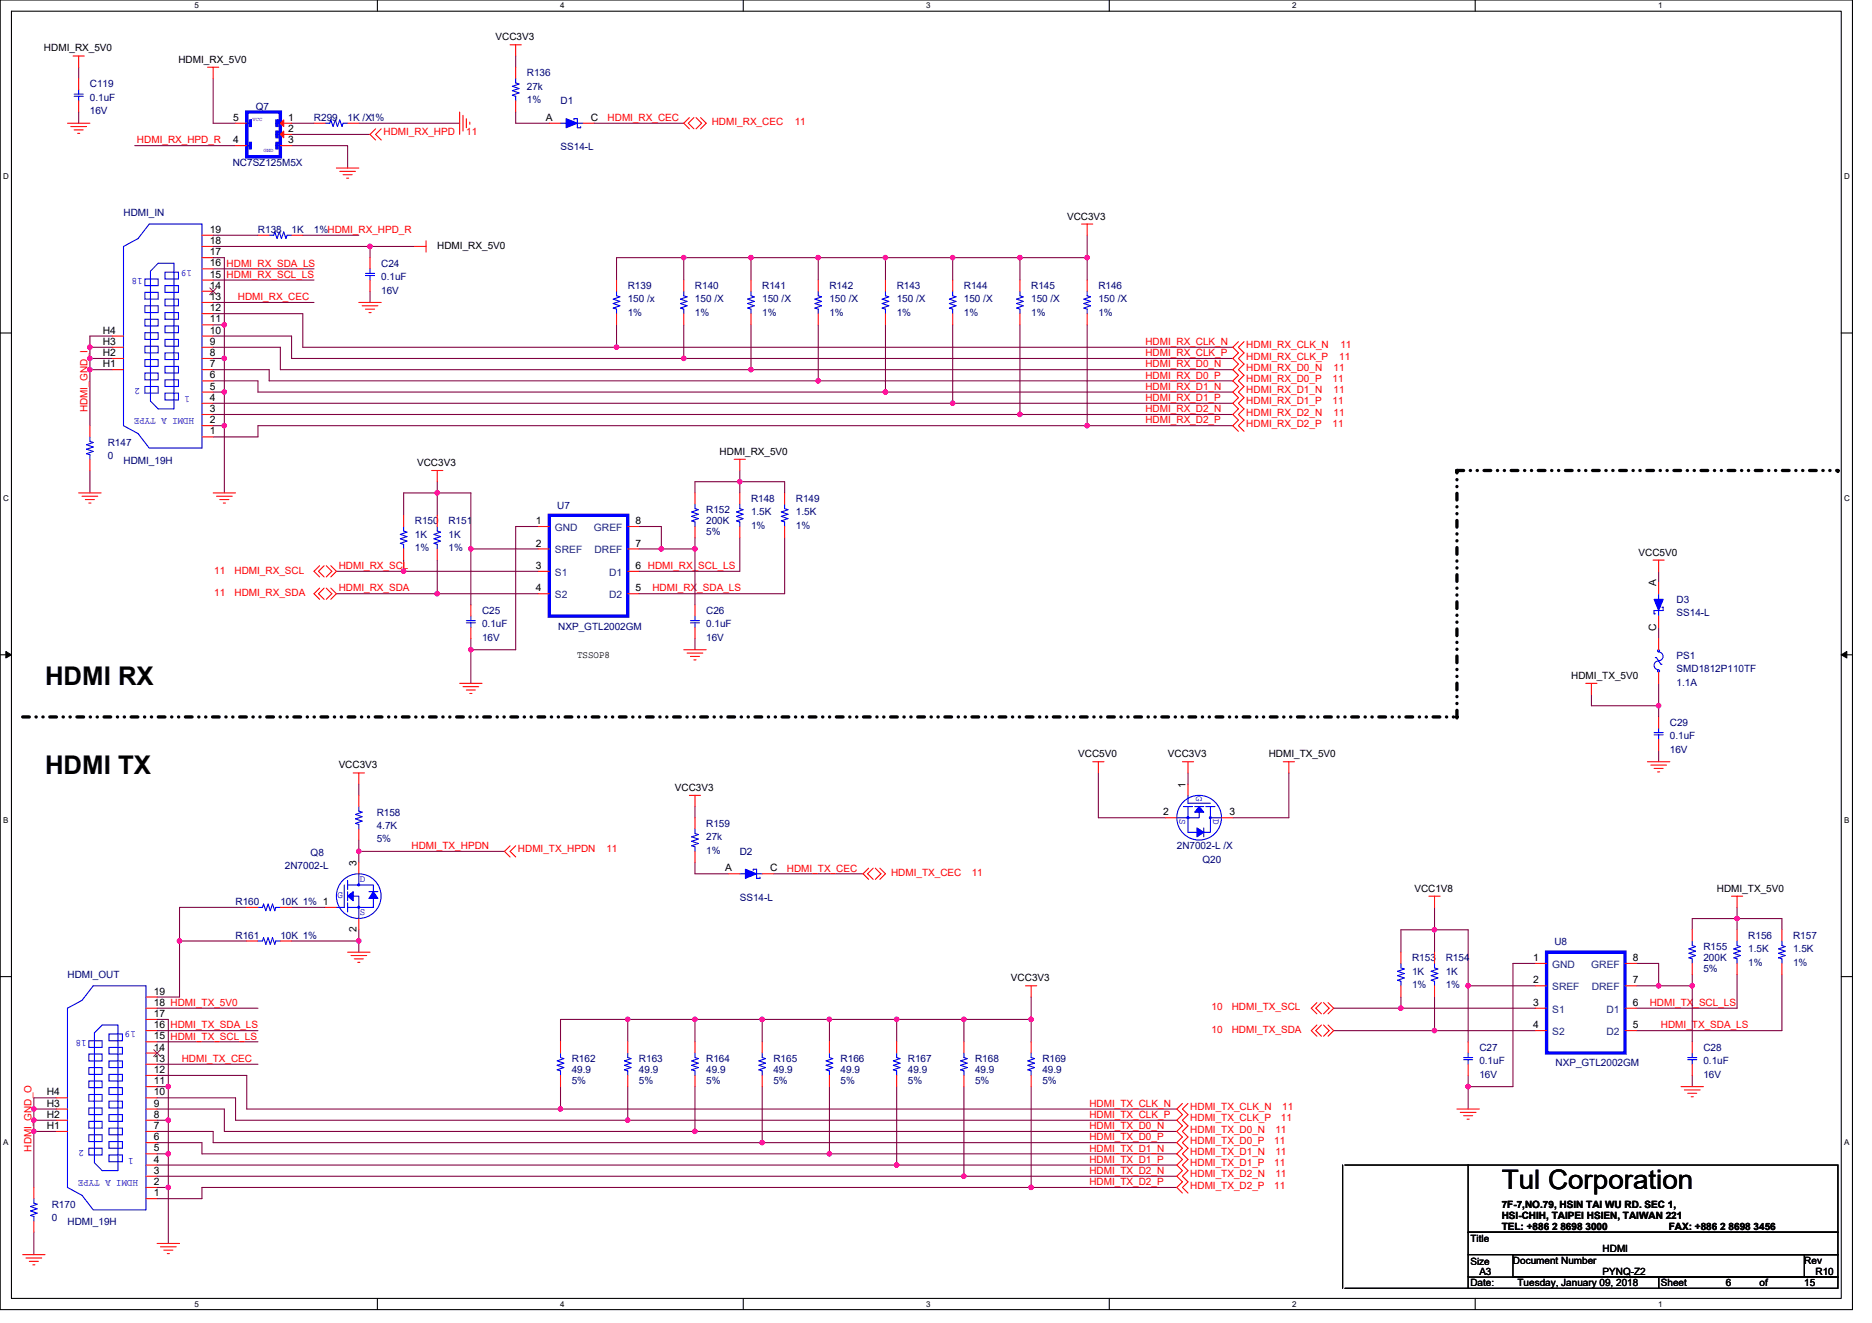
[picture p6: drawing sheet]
<svg xmlns="http://www.w3.org/2000/svg" width="297mm" height="210mm" viewBox="0 0 297 210" stroke-linecap="round" stroke-linejoin="round" font-family="sans-serif">
<path d="M0 0h293.9v207.9h-293.9zM1.8 1.8h290.4v204.3h-290.4z" fill="none" stroke="#000" stroke-width=".17"/>
<g fill="#fff">
<path d="M30.8 .2h.7v1.4h-.7z"/>
<path d="M30.8 206.3h.7v1.4h-.7z"/>
</g>
<path d="M59.9 0v1.8M59.9 206.1v1.8" fill="none" stroke="#000" stroke-width=".17"/>
<g fill="#fff">
<path d="M88.9 .2h.7v1.4h-.7z"/>
<path d="M88.9 206.3h.7v1.4h-.7z"/>
</g>
<path d="M117.9 0v1.8M117.9 206.1v1.8" fill="none" stroke="#000" stroke-width=".17"/>
<g fill="#fff">
<path d="M147 .2h.7v1.4h-.7z"/>
<path d="M147 206.3h.7v1.4h-.7z"/>
</g>
<path d="M176 0v1.8M176 206.1v1.8" fill="none" stroke="#000" stroke-width=".17"/>
<g fill="#fff">
<path d="M205 .2h.7v1.4h-.7z"/>
<path d="M205 206.3h.7v1.4h-.7z"/>
</g>
<path d="M234.1 0v1.8M234.1 206.1v1.8" fill="none" stroke="#000" stroke-width=".17"/>
<g fill="#fff">
<path d="M263.1 .2h.7v1.4h-.7z"/>
<path d="M263.1 206.3h.7v1.4h-.7z"/>
<path d="M.5 27.3h.9v1.4h-.9z"/>
<path d="M292.6 27.3h.9v1.4h-.9z"/>
<path d="M.5 78.4h.9v1.4h-.9z"/>
<path d="M292.6 78.4h.9v1.4h-.9z"/>
</g>
<path d="M0 52.9h1.8M292.2 52.9h1.7" fill="none" stroke="#000" stroke-width=".17"/>
<g fill="#fff">
<path d="M.5 129.5h.8v1.4h-.8z"/>
<path d="M292.6 129.5h.9v1.4h-.9z"/>
</g>
<path d="M0 103.9h1.8M292.2 103.9h1.7" fill="none" stroke="#000" stroke-width=".17"/>
<path d="M.9 103.4l.9 .5-.9 .5zM292.2 103.9l.8-.5v1z" fill="#000" stroke="#000" stroke-width=".16"/>
<g fill="#fff">
<path d="M.5 180.5h.8v1.4h-.8z"/>
<path d="M292.6 180.5h.9v1.4h-.9z"/>
</g>
<path d="M0 155h1.8M292.2 155h1.7M213 184.9v19.6M213.4 184.9h19.6M233 184.9h58.6v10.7h-58.6zM233 195.6h58.6v3.5h-58.6zM233 199.1v3.6M240.1 199.1h51.5v3.6h-51.5zM286.3 199.1v3.6M213.4 204.5h19.6M233 202.7h30.2v1.8h-30.2zM263.2 202.7h28.4v1.8h-28.4z" fill="none" stroke="#000" stroke-width=".17"/>
<path d="M231.2 74.7h.1M231.2 74.7h60.4M291.6 74.7h.1M3.6 113.8h227.6M231.2 113.8h.1M231.2 113.8v-39.1" fill="none" stroke="#000" stroke-width=".53" stroke-dasharray="1.1 1.1 0 1.1 0 1.1"/>
<g fill="none" stroke="#800040" stroke-width=".17">
<path d="M12.5 10.7v1.7M12.5 17.8v1.8M33.8 12.4v7.2h3.6M46.3 19.6h3.5M56.9 19.6h16M81.8 8.9v1.8M81.8 17.8v1.8h5.4M94.3 19.6h14.2M21.4 23.1h16M33.8 39.1h24.9v1.8M33.8 37.3h7.1M46.3 21.3h12.4"/>
<path d="M46.3 23.1h8.9v3.6M48 37.3h8.9M58.7 39.1h7.1M172.5 37.3v7.1M14.3 55.1v1.8M14.3 56.9v1.8M14.3 58.7v8.9M14.3 55.1h3.5M14.3 56.9h3.5M14.3 58.7h3.5M17.8 53.3h-3.5v1.8M33.8 58.7h8.9v1.8h87.1"/>
<path d="M33.8 55.1h10.7v3.6h74.7M33.8 42.7h16M33.8 44.4h16M33.8 48h16M33.8 53.3h12.5v3.6h62.2M33.8 40.9h1.8v10.7M33.8 56.9h1.8M33.8 51.6h1.8M33.8 49.8h14.2v5.3h49.8M35.6 56.9v5.3M35.6 51.6v5.3M58.7 46.2v1.8"/>
<path d="M97.8 55.1h97.8M97.8 51.6v3.5M108.5 56.9h87.1M108.5 40.9h10.7M108.5 40.9h-10.7v3.5M108.5 40.9v3.5M108.5 51.6v5.3M119.2 40.9h10.6M119.2 40.9v3.5M119.2 58.7h76.4M119.2 51.6v7.1M129.8 40.9h10.7"/>
<path d="M129.8 40.9v3.5M129.8 51.6v8.9M140.5 40.9h10.7M140.5 40.9v3.5M140.5 51.6v10.6M151.2 40.9v3.5M151.2 51.6v12.4M151.2 40.9h10.6M161.8 40.9h10.7M161.8 40.9v3.5M161.8 51.6v14.2M172.5 51.6v16"/>
<path d="M14.3 74.7v3.5M33.8 64h117.4M33.8 65.8h128M33.8 67.6h1.8M33.8 62.2h1.8M33.8 60.5h7.1v1.7h99.6M35.6 67.6v10.6M35.6 62.2v5.4M69.4 78.2h5.3v8.9M69.4 78.2h-5.4v3.6M69.4 76.5v1.7M69.4 78.2v3.6"/>
<path d="M117.4 76.5v1.7M117.4 76.5h-7.1v1.7M117.4 74.7v1.8M117.4 76.5h7.1v1.7M129.8 60.5h65.8M140.5 62.2h55.1M151.2 64h44.4M161.8 65.8h33.8M172.5 67.6h23.1M172.5 67.6h-131.6v1.7h-7.1M53.4 90.7h10.6M53.4 94.2h16"/>
<path d="M64 88.9v1.8M64 90.7h21.4M69.4 88.9v5.3M69.4 94.2h16M74.7 87.1v8.9M74.7 87.1h10.7M85.4 83.6h-3.6v19.5h-7.1v-1.8M101.4 83.6h3.5v3.5M101.4 87.1h3.5M104.9 87.1h5.4M110.3 85.3v1.8M110.3 87.1v8.9"/>
<path d="M117.4 85.3v5.4h-16M124.5 85.3v8.9h-23.1M263.2 90.7v1.8M263.2 99.6v1.7M74.7 103.1v5.4M110.3 101.3v1.8M252.5 110.2v1.8h10.7M263.2 112v1.8M263.2 108.5v3.5M263.2 119.1v1.8M56.9 135.1v1.8M56.9 133.4v1.7"/>
<path d="M56.9 124.5v1.7M56.9 135.1h23.1M110.3 128v1.8M110.3 136.9v1.8h5.3M122.7 138.7h14.2M174.3 122.7v7.1h10.7M188.5 122.7v1.8M204.5 122.7v7.1h-8.9M28.5 149.4h10.7M28.5 149.4v8.8h-3.6M39.2 144h-10.7v5.4M46.3 149.4h10.6"/>
<path d="M46.3 144h5.3M56.9 147.6v3.5M163.6 158.2v7.2M222.3 158.2v1.8M227.6 147.6h-5.3v3.5M227.6 144v3.6M227.6 147.6h5.4v8.9M227.6 147.6v3.5M227.6 158.2v5.4M233 156.5h10.6M233 156.5v8.9M243.6 152.9h-3.5v19.6h-7.1"/>
<path d="M259.6 152.9h3.6v3.6M259.6 156.5h3.6M263.2 156.5h5.3M268.5 156.5v8.9M268.5 154.7v1.8M275.6 144v1.8M275.6 145.8h7.1v1.8M275.6 154.7v5.3h-16M275.6 145.8v1.8M275.6 145.8h-7.1v1.8M282.7 154.7v8.9h-23.1M5.4 176h3.5"/>
<path d="M5.4 177.8h3.5M5.4 179.6h3.5M5.4 176v1.8M5.4 179.6v8.9M5.4 177.8v1.8M8.9 174.2h-3.5v1.8M24.9 174.2h12.5v3.6h62.2M24.9 163.6h16M24.9 165.4h16M24.9 168.9h16M24.9 170.7h14.3v5.3h49.7M24.9 161.8h1.8v10.7"/>
<path d="M24.9 177.8h1.8M24.9 172.5h1.8M24.9 179.6h8.9v1.8h87.1M24.9 160h16M24.9 176h10.7v3.6h74.7M26.7 177.8v5.3M26.7 172.5v5.3M88.9 172.5v3.5M88.9 176h97.8M99.6 177.8h87.1M99.6 161.8h-10.7v3.6M99.6 161.8h10.7"/>
<path d="M99.6 172.5v5.3M99.6 161.8v3.6M110.3 161.8h10.6M110.3 172.5v7.1M110.3 161.8v3.6M110.3 179.6h76.4M120.9 161.8h10.7M120.9 172.5v8.9M120.9 161.8v3.6M131.6 161.8h10.7M131.6 172.5v10.6M131.6 161.8v3.6"/>
<path d="M142.3 161.8h10.6M142.3 172.5v12.4M142.3 161.8v3.6M152.9 172.5v14.2M152.9 161.8h10.7M152.9 161.8v3.6M163.6 172.5v16M211.6 163.6h16M211.6 160h10.7M222.3 160h21.3M227.6 163.6h16M233 172.5v3.5"/>
<path d="M233 170.7v1.8M268.5 170.7v1.8M5.4 195.6v3.5M24.9 184.9h117.4M24.9 186.7h128M24.9 181.4h7.1v1.7h99.6M24.9 188.5h1.8M24.9 183.1h1.8M26.7 188.5v8.9M26.7 183.1v5.4M120.9 181.4h65.8M131.6 183.1h55.1"/>
<path d="M142.3 184.9h44.4M152.9 186.7h33.8M163.6 188.5h23.1M163.6 188.5h-131.6v1.7h-7.1"/>
</g>
<g fill="#f0f" stroke="#f0f" stroke-width=".17">
<circle cx="35.6" cy="67.6" r=".35"/>
<circle cx="35.6" cy="62.2" r=".35"/>
<circle cx="172.5" cy="67.6" r=".35"/>
<circle cx="161.8" cy="65.8" r=".35"/>
<circle cx="35.6" cy="56.9" r=".35"/>
<circle cx="35.6" cy="51.5" r=".35"/>
<circle cx="129.8" cy="40.9" r=".35"/>
<circle cx="151.2" cy="40.9" r=".35"/>
<circle cx="140.5" cy="40.9" r=".35"/>
<circle cx="172.5" cy="40.9" r=".35"/>
<circle cx="161.8" cy="40.9" r=".35"/>
<circle cx="97.8" cy="55.1" r=".35"/>
<circle cx="108.5" cy="56.9" r=".35"/>
<circle cx="119.2" cy="58.7" r=".35"/>
<circle cx="129.8" cy="60.4" r=".35"/>
<circle cx="140.5" cy="62.2" r=".35"/>
<circle cx="151.2" cy="64" r=".35"/>
<circle cx="119.2" cy="40.9" r=".35"/>
<circle cx="108.5" cy="40.9" r=".35"/>
<circle cx="14.3" cy="55.1" r=".35"/>
<circle cx="14.3" cy="56.9" r=".35"/>
<circle cx="14.3" cy="58.7" r=".35"/>
<circle cx="64" cy="90.7" r=".35"/>
<circle cx="69.4" cy="94.2" r=".35"/>
<circle cx="69.4" cy="78.2" r=".35"/>
<circle cx="74.7" cy="103.1" r=".35"/>
<circle cx="74.7" cy="87.1" r=".35"/>
<circle cx="117.4" cy="76.4" r=".35"/>
<circle cx="104.9" cy="87.1" r=".35"/>
<circle cx="110.3" cy="87.1" r=".35"/>
<circle cx="5.4" cy="176" r=".35"/>
<circle cx="5.4" cy="179.6" r=".35"/>
<circle cx="5.4" cy="177.8" r=".35"/>
<circle cx="56.9" cy="149.3" r=".35"/>
<circle cx="28.5" cy="149.3" r=".35"/>
<circle cx="26.7" cy="172.5" r=".35"/>
<circle cx="26.7" cy="177.8" r=".35"/>
<circle cx="88.9" cy="176" r=".35"/>
<circle cx="99.6" cy="177.8" r=".35"/>
<circle cx="110.3" cy="179.6" r=".35"/>
<circle cx="120.9" cy="181.3" r=".35"/>
<circle cx="131.6" cy="183.1" r=".35"/>
<circle cx="142.3" cy="184.9" r=".35"/>
<circle cx="152.9" cy="186.7" r=".35"/>
<circle cx="163.6" cy="188.5" r=".35"/>
<circle cx="26.7" cy="188.5" r=".35"/>
<circle cx="26.7" cy="183.1" r=".35"/>
<circle cx="152.9" cy="161.8" r=".35"/>
<circle cx="142.3" cy="161.8" r=".35"/>
<circle cx="99.6" cy="161.8" r=".35"/>
<circle cx="120.9" cy="161.8" r=".35"/>
<circle cx="110.3" cy="161.8" r=".35"/>
<circle cx="131.6" cy="161.8" r=".35"/>
<circle cx="163.6" cy="161.8" r=".35"/>
<circle cx="58.7" cy="39.1" r=".35"/>
<circle cx="222.3" cy="160" r=".35"/>
<circle cx="227.6" cy="163.6" r=".35"/>
<circle cx="227.6" cy="147.6" r=".35"/>
<circle cx="232.9" cy="156.5" r=".35"/>
<circle cx="232.9" cy="172.5" r=".35"/>
<circle cx="263.2" cy="156.5" r=".35"/>
<circle cx="268.5" cy="156.5" r=".35"/>
<circle cx="275.6" cy="145.8" r=".35"/>
<circle cx="56.9" cy="135.1" r=".35"/>
<circle cx="263.2" cy="112" r=".35"/>
</g>
<g fill="none" stroke="#f00" stroke-width=".17">
<path d="M10.7 19.6h3.6M11.6 8.9h1.8M12.5 8.9v1.8M12.5 12.4v1.8M12.5 16v1.8M32.9 10.7h1.8M33.8 10.7v1.7M37.4 19.6h1.8M44.5 19.6h1.8M49.8 19.6h1.8M55.2 19.6h1.7M72.9 17.8v3.5"/>
<path d="M73.5 18.3v2.5M74 18.8v1.5M74.5 19.4v.3M80.9 7.1h1.8M81.8 7.1v1.8M81.8 10.7v1.7M81.8 16v1.8M87.2 19.6h1.7M92.5 19.6h1.8M109.4 18.7l-.9 .9 .9 .8M110.1 18.7l-.9 .9 .9 .8M110.4 18.7l.9 .9-.9 .8"/>
<path d="M111.2 18.7l.9 .9-.9 .8M11.2 20.1h2.5M11.8 20.6h1.4M12.3 21.2h.4M32 39.1h1.8M32 37.3h1.8M37.4 23.1h1.8M40.9 37.3h1.8M44.5 21.3h1.8M44.5 23.1h1.8M46.3 37.3h1.7M53.4 26.7h3.5"/>
<path d="M53.9 27.2h2.5M54.4 27.7h1.5M55 28.3h.3M59.6 20.4l-.9 .9 .9 .9M60.5 20.4l-.9 .9 .9 .9M65.8 39.1h1.8M67.6 38.2v1.8M171.6 35.6h1.8M172.5 35.6v1.7M17.8 58.7h1.8M17.8 56.9h1.8M17.8 55.1h1.8"/>
<path d="M17.8 53.3h1.8M32 58.7h1.8M32 56.9h1.8M32 55.1h1.8M32 53.3h1.8M32 51.6h1.8M32 49.8h1.8M32 48h1.8M32 46.2h1.8M32 44.4h1.8M32 42.7h1.8M32 40.9h1.8"/>
<path d="M56.9 48h3.6M57.5 48.5h2.5M58 49.1h1.4M58.5 49.6h.4M58.7 40.9v1.8M58.7 44.4v1.8M97.8 49.8v1.8M97.8 44.4v1.8M108.5 49.8v1.8M108.5 44.4v1.8M119.2 49.8v1.8M119.2 44.4v1.8"/>
<path d="M129.8 49.8v1.8M129.8 44.4v1.8M140.5 49.8v1.8M140.5 44.4v1.8M151.2 49.8v1.8M151.2 44.4v1.8M161.8 49.8v1.8M161.8 44.4v1.8M172.5 49.8v1.8M172.5 44.4v1.8M196.5 54.2l-.9 .9 .9 .9-.9 .9 .9 .9-.9 .9 .9 .9-.9 .9 .9 .8-.9 .9 .9 .9-.9 .9 .9 .9-.9 .9 .9 .9-.9 .9 .9 .9M197.4 54.2l-.9 .9 .9 .9-.9 .9 .9 .9-.9 .9 .9 .9-.9 .9 .9 .8-.9 .9 .9 .9-.9 .9 .9 .9-.9 .9 .9 .9-.9 .9 .9 .9"/>
<path d="M12.5 78.2h3.5M13 78.8h2.5M13.5 79.3h1.5M14.1 79.8h.3M14.3 72.9v1.8M14.3 67.6v1.7M32 69.3h1.8M32 67.6h1.8M32 65.8h1.8M32 64h1.8M32 62.2h1.8M32 60.5h1.8"/>
<path d="M33.8 78.2h3.6M34.4 78.8h2.4M34.9 79.3h1.4M35.4 79.8h.4M68.5 74.7h1.8M69.4 74.7v1.8M110.3 78.2v1.8M116.5 72.9h1.8M117.4 72.9v1.8M117.4 78.2v1.8M124.5 78.2v1.8M50.7 89.8l-.9 .9 .9 .9"/>
<path d="M50.7 93.3l-.9 .9 .9 .9M51.4 89.8l-.9 .9 .9 .9M51.4 93.3l-.9 .9 .9 .9M51.8 89.8l.9 .9-.9 .9M51.8 93.3l.9 .9-.9 .9M52.5 89.8l.9 .9-.9 .9M52.5 93.3l.9 .9-.9 .9M64 81.8v1.8M64 87.1v1.8M69.4 81.8v1.8M69.4 87.1v1.8M74.7 96v1.8"/>
<path d="M74.7 99.6v1.7M85.4 83.6h1.8M85.4 87.1h1.8M85.4 90.7h1.8M85.4 94.2h1.8M99.6 90.7h1.8M99.6 87.1h1.8M99.6 83.6h1.8M99.6 94.2h1.8M110.3 83.6v1.7M110.3 96v1.8M110.3 99.6v1.7"/>
<path d="M117.4 83.6v1.7M124.5 83.6v1.7M262.3 88.9h1.8M263.2 88.9v1.8M263.2 92.5v1.7M263.2 97.8v1.8M72.9 108.5h3.6M73.5 109h2.5M74 109.5h1.4M74.5 110.1h.4M108.5 103.1h3.6M109 103.7h2.5"/>
<path d="M109.6 104.2h1.4M110.1 104.7h.3M251.6 108.5h1.8M252.5 108.5v1.7M263.2 113.8v1.8M263.2 117.3v1.8M263.2 106.7v1.8M263.2 101.3v1.8M56 122.7h1.8M56.9 122.7v1.8M56.9 131.6v1.7M56.9 126.2v1.8"/>
<path d="M56.9 136.9v1.8M80.9 134.2l-.9 .9 .9 .9M81.8 134.2l-.9 .9 .9 .9M109.4 126.2h1.8M110.3 126.2v1.8M110.3 129.8v1.8M110.3 135.1v1.8M115.6 138.7h1.8M120.9 138.7h1.8M137.8 137.8l-.9 .9 .9 .9M138.6 137.8l-.9 .9 .9 .9M138.9 137.8l.9 .9-.9 .9"/>
<path d="M139.6 137.8l.9 .9-.9 .9M173.4 120.9h1.8M174.3 120.9v1.8M185 129.8h1.7M187.6 120.9h1.8M188.5 120.9v1.8M188.5 124.5v1.7M193.8 129.8h1.8M203.6 120.9h1.8M204.5 120.9v1.8M261.4 120.9h3.6M261.9 121.4h2.5"/>
<path d="M262.5 122h1.4M263 122.5h.4M23.2 158.2h1.7M39.2 149.4h1.7M39.2 144h1.7M44.5 149.4h1.8M44.5 144h1.8M51.6 144h1.8M55.2 151.1h3.5M55.7 151.7h2.5M56.2 152.2h1.5M56.8 152.7h.3"/>
<path d="M56.9 145.8v1.8M162.7 156.5h1.8M163.6 156.5v1.7M209 159.1l-.9 .9 .9 .9M209.7 159.1l-.9 .9 .9 .9M210 159.1l.9 .9-.9 .9M210.7 159.1l.9 .9-.9 .9M222.3 151.1v1.8M222.3 156.5v1.7M226.7 142.2h1.8M227.6 142.2v1.8M227.6 151.1v1.8"/>
<path d="M227.6 156.5v1.7M243.6 152.9h1.8M243.6 156.5h1.8M257.8 156.5h1.8M257.8 152.9h1.8M268.5 147.6v1.8M268.5 152.9v1.8M274.7 142.2h1.8M275.6 142.2v1.8M275.6 147.6v1.8M275.6 152.9v1.8M282.7 147.6v1.8"/>
<path d="M282.7 152.9v1.8M8.9 179.6h1.8M8.9 177.8h1.8M8.9 176h1.8M8.9 174.2h1.8M23.2 179.6h1.7M23.2 177.8h1.7M23.2 176h1.7M23.2 174.2h1.7M23.2 172.5h1.7M23.2 170.7h1.7M23.2 168.9h1.7"/>
<path d="M23.2 167.1h1.7M23.2 165.4h1.7M23.2 163.6h1.7M23.2 161.8h1.7M23.2 160h1.7M88.9 165.4v1.7M88.9 170.7v1.8M99.6 165.4v1.7M99.6 170.7v1.8M110.3 165.4v1.7M110.3 170.7v1.8M120.9 165.4v1.7"/>
<path d="M120.9 170.7v1.8M131.6 165.4v1.7M131.6 170.7v1.8M142.3 165.4v1.7M142.3 170.7v1.8M152.9 165.4v1.7M152.9 170.7v1.8M163.6 165.4v1.7M163.6 170.7v1.8M187.6 175.1l-.9 .9 .9 .9-.9 .9 .9 .9-.9 .9 .9 .9-.9 .9 .9 .8-.9 .9 .9 .9-.9 .9 .9 .9-.9 .9 .9 .9-.9 .9 .9 .9M188.5 175.1l-.9 .9 .9 .9-.9 .9 .9 .9-.9 .9 .9 .9-.9 .9 .9 .8-.9 .9 .9 .9-.9 .9 .9 .9-.9 .9 .9 .9-.9 .9 .9 .9M209 162.7l-.9 .9 .9 .9"/>
<path d="M209.7 162.7l-.9 .9 .9 .9M210 162.7l.9 .9-.9 .9M210.7 162.7l.9 .9-.9 .9M231.2 176h3.5M231.7 176.6h2.5M232.2 177.1h1.5M232.8 177.6h.3M233 165.4v1.7M233 168.9v1.8M243.6 160h1.8M243.6 163.6h1.8M257.8 160h1.8"/>
<path d="M257.8 163.6h1.8M266.7 172.5h3.6M267.3 173h2.5M267.8 173.5h1.4M268.3 174.1h.4M268.5 165.4v1.7M268.5 168.9v1.8M3.6 199.1h3.6M4.1 199.7h2.5M5.4 193.8v1.8M5.4 188.5v1.7M23.2 190.2h1.7"/>
<path d="M23.2 188.5h1.7M23.2 186.7h1.7M23.2 184.9h1.7M23.2 183.1h1.7M23.2 181.4h1.7M24.9 197.4h3.6M25.5 197.9h2.5M26 198.4h1.4M26.5 199h.4M4.7 200.2h1.4M5.2 200.7h.3"/>
</g>
<g fill="none" stroke="#00f" stroke-width=".17">
<path d="M11.8 14.9h1.4M11.8 15.3h1.4M12.5 14.2v.7M12.5 15.3v.7M39.2 19.6h.7M43.8 19.6h.7M51.6 19.6h.7l.2-.6 .3 1.1 .4-1.1 .3 1.1 .4-1.1 .4 1.1 .1-.5h.8M81.8 12.4v.8l.6 .1-1.1 .4 1.1 .4-1.1 .3 1.1 .4-1.1 .3 .5 .2v.7M88.9 19.6h.9M91.1 19v-.2h.5v1.5h.5v-.2M91.6 19.6h.9M19.6 39.1l2.3-1.2 1.8-2.3h8.3v35.5h-8.3l-1.8-2.3-2.3-1.2z"/>
<path d="M39.2 23.1h.7M42.7 37.3h.7l.2-.5 .4 1.1 .3-1.1 .4 1.1 .3-1.1 .4 1.1 .1-.6h.8M43.8 23.1h.7M43.8 21.3h.7M23 50.7h2.1v1h-2.1zM23 52.8h2.1v1.1h-2.1zM23 44.3h2.1v1h-2.1zM23 48.5h2.1v1.1h-2.1zM23 54.9h2.1v1.1h-2.1zM23 59.2h2.1v1.1h-2.1zM23 57.1h2.1v1h-2.1zM23 46.4h2.1v1.1h-2.1z"/>
<path d="M25.1 41.8h2.5v23.1h-2.5l-1.2-1.3v-20.6zM26.2 56h2.1v1.1h-2.1zM26.2 58.1h2.1v1.1h-2.1zM26.2 51.7h2.1v1.1h-2.1zM26.2 45.3h2.1v1.1h-2.1zM26.2 49.6h2.1v1.1h-2.1zM26.2 43.2h2.1v1.1h-2.1zM26.2 47.5h2.1v1h-2.1zM26.2 53.9h2.1v1h-2.1zM58 43.4h1.4M58 43.7h1.4M58.7 42.7v.7"/>
<path d="M58.7 43.7v.7M97.8 46.2v.7l.6 .2-1.1 .4 1.1 .3-1.1 .4 1.1 .3-1.1 .4 .5 .2v.7M108.5 46.2v.7l.5 .2-1 .4 1 .3-1 .4 1 .3-1 .4 .5 .2v.7M119.2 46.2v.7l.5 .2-1.1 .4 1.1 .3-1.1 .4 1.1 .3-1.1 .4 .6 .2v.7M129.8 46.2v.7l.6 .2-1.1 .4 1.1 .3-1.1 .4 1.1 .3-1.1 .4 .5 .2v.7M140.5 46.2v.7l.5 .2-1 .4 1 .3-1 .4 1 .3-1 .4 .5 .2v.7M151.2 46.2v.7l.5 .2-1.1 .4 1.1 .3-1.1 .4 1.1 .3-1.1 .4 .6 .2v.7M161.8 46.2v.7l.6 .2-1.1 .4 1.1 .3-1.1 .4 1.1 .3-1.1 .4 .5 .2v.7M172.5 46.2v.7l.5 .2-1 .4 1 .3-1 .4 1 .3-1 .4 .5 .2v.7M14.3 69.3v.8l.5 .1-1.1 .4 1.1 .4-1.1 .3 1.1 .3-1.1 .4 .6 .2v.7M23 61.3h2.1v1.1h-2.1zM26.2 62.4h2.1v1.1h-2.1z"/>
<path d="M26.2 60.3h2.1v1h-2.1zM64 83.6v.7l.6 .2-1.1 .3 1.1 .4-1.1 .3 1.1 .4-1.1 .3 .5 .2v.7M69.4 83.6v.7l.5 .2-1 .3 1 .4-1 .3 1 .4-1 .3 .5 .2v.7M74 98.5h1.4M74 98.8h1.4M74.7 97.8v.7M74.7 98.8v.8M109.6 98.5h1.4M109.6 98.8h1.4M110.3 80v.7l.5 .2-1.1 .4 1.1 .3-1.1 .4 1.1 .3-1.1 .4 .6 .1v.8M110.3 97.8v.7M110.3 98.8v.8"/>
<path d="M117.4 80v.7l.5 .2-1 .4 1 .3-1 .4 1 .3-1 .4 .5 .1v.8M124.5 80v.7l.5 .2-1 .4 1 .3-1 .4 1 .3-1 .4 .5 .1v.8M263.2 94.2v.9M263.2 96.9v.9M263.7 96.4h.2v.5h-1.4v.5h.2M262.5 116.3h1.4M262.5 116.6h1.4M262.7 104.4h.1l.7 1h.2M263.1 106.4h.2v.2h-.2zM263.1 103.2h.2v.2h-.2zM263.2 103.5a.7 .7 0 0 1 .7 .7 .7 .7 0 0 1-.7 .7 .71 .71 0 0 0-.7 .7 .71 .71 0 0 0 .7 .7M263.2 115.6v.7"/>
<path d="M263.2 116.6v.7M55.2 139.7v1.5M56.9 138.7v1.8M56.9 128v.7l.6 .2-1.1 .4 1.1 .3-1.1 .4 1.1 .3-1.1 .4 .5 .2v.7M110.3 131.6v.7l.5 .2-1.1 .3 1.1 .4-1.1 .3 1.1 .4-1.1 .3 .6 .2v.7M117.4 138.7h.9M119.5 138.2v-.2h.6v1.4h.5v-.2M120.1 138.7h.8M187.8 128h1.4M188.5 128v4.1h1.4M188.5 126.2v1.3h3.6M189.6 128h1.4"/>
<path d="M190.3 128.9v.9h-3.6M191 131.4v1.4M191.3 128h1.5M192.1 129.8v2.3h-1.5M192.1 128v1.8M192.1 129.8h1.7M40.9 149.4h.8l.1-.6 .4 1.1 .3-1.1 .4 1.1 .3-1.1 .4 1.1 .2-.5h.7M40.9 144h.8l.1-.5 .4 1 .3-1 .4 1 .3-1 .4 1 .2-.5h.7M54.6 140.5v3.5h-1.2M55.2 141.5v1.5M55.2 143.3v1.4M55.2 140.5h1.7"/>
<path d="M56 142.2h.9v3.6M56.9 140.5h2.3v1.4M58.5 141.5h1.5M59.2 142.6v1.4h-4M222.3 152.9v.7l.5 .2-1 .4 1 .3-1 .4 1 .3-1 .4 .5 .1v.8M227.6 152.9v.7l.6 .2-1.1 .4 1.1 .3-1.1 .4 1.1 .3-1.1 .4 .5 .1v.8M268.5 149.4v.7l.5 .1-1 .4 1 .4-1 .3 1 .4-1 .3 .5 .2v.7M275.6 149.4v.7l.6 .1-1.1 .4 1.1 .4-1.1 .3 1.1 .4-1.1 .3 .5 .2v.7M282.7 149.4v.7l.6 .1-1.1 .4 1.1 .4-1.1 .3 1.1 .4-1.1 .3 .5 .2v.7M10.7 160l2.3-1.2 1.8-2.3h8.4v35.5h-8.4l-1.8-2.3-2.3-1.2zM14.1 171.6h2.1v1h-2.1zM14.1 173.7h2.1v1.1h-2.1z"/>
<path d="M14.1 165.2h2.1v1h-2.1zM14.1 169.4h2.1v1.1h-2.1zM14.1 175.9h2.1v1h-2.1zM14.1 178h2.1v1h-2.1zM14.1 167.3h2.1v1.1h-2.1zM16.2 162.7h2.5v23.1h-2.5l-1.2-1.2v-20.7zM17.3 176.9h2.1v1.1h-2.1zM17.3 179h2.1v1.1h-2.1zM17.3 172.6h2.1v1.1h-2.1zM17.3 166.2h2.1v1.1h-2.1zM17.3 170.5h2.1v1.1h-2.1zM17.3 164.1h2.1v1.1h-2.1z"/>
<path d="M17.3 168.4h2.1v1h-2.1zM17.3 174.8h2.1v1.1h-2.1zM88.9 167.1v.8l.6 .1-1.1 .4 1.1 .3-1.1 .4 1.1 .3-1.1 .4 .5 .2v.7M99.6 167.1v.8l.5 .1-1 .4 1 .3-1 .4 1 .3-1 .4 .5 .2v.7M110.3 167.1v.8l.5 .1-1.1 .4 1.1 .3-1.1 .4 1.1 .3-1.1 .4 .6 .2v.7M120.9 167.1v.8l.6 .1-1.1 .4 1.1 .3-1.1 .4 1.1 .3-1.1 .4 .5 .2v.7M131.6 167.1v.8l.5 .1-1 .4 1 .3-1 .4 1 .3-1 .4 .5 .2v.7M142.3 167.1v.8l.5 .1-1.1 .4 1.1 .3-1.1 .4 1.1 .3-1.1 .4 .6 .2v.7M152.9 167.1v.8l.6 .1-1.1 .4 1.1 .3-1.1 .4 1.1 .3-1.1 .4 .5 .2v.7M163.6 167.1v.8l.5 .1-1 .4 1 .3-1 .4 1 .3-1 .4 .5 .2v.7M232.2 167.9h1.5M232.2 168.2h1.5"/>
<path d="M233 167.1v.8M233 168.2v.7M267.8 167.9h1.4M267.8 168.2h1.4M268.5 167.1v.8M268.5 168.2v.7M5.4 190.2v.8l.5 .1-1.1 .4 1.1 .4-1.1 .3 1.1 .4-1.1 .3 .6 .2v.7M14.1 182.2h2.1v1.1h-2.1zM14.1 180.1h2.1v1.1h-2.1zM17.3 183.3h2.1v1.1h-2.1zM17.3 181.2h2.1v1h-2.1z"/>
<circle cx="190.3" cy="129.8" r="3.5"/>
<circle cx="56.9" cy="142.2" r="3.5"/>
</g>
<path d="M33.3 45.7l1.1 1.1M34.4 45.7l-1.1 1.1M24.4 166.6l1.1 1.1M25.5 166.6l-1.1 1.1" fill="none" stroke="#804000" stroke-width=".16"/>
<g fill="#00f" stroke="#00f" stroke-width=".17">
<path d="M191.9 129.7h.3v.2h-.3z" fill-rule="evenodd"/>
<path d="M188.4 129.7h.2v.2h-.2z" fill-rule="evenodd"/>
<path d="M189.9 131.4l1.1 .7-1.1 .7z" fill-rule="evenodd"/>
<path d="M190.3 128l.7 .9h-1.4z" fill-rule="evenodd"/>
<path d="M118.3 138l1.8 .7-1.8 .7z" fill-rule="evenodd"/>
<path d="M262.5 95.1h1.4l-.7 1.8z" fill-rule="evenodd"/>
<path d="M43.8 20.8v1.1h.3v-1.1z" fill-rule="evenodd"/>
<path d="M43.8 19v1.1h.3v-1.1z" fill-rule="evenodd"/>
<path d="M39.5 19v1.1h.4v-1.1z" fill-rule="evenodd"/>
<path d="M39.5 22.6v1h.4v-1z" fill-rule="evenodd"/>
<path d="M43.8 22.6v1h.3v-1z" fill-rule="evenodd"/>
<path d="M89.8 18.8l1.8 .8-1.8 .7z" fill-rule="evenodd"/>
<path d="M56.8 140.3h.2v.3h-.2z" fill-rule="evenodd"/>
<path d="M56.8 143.9h.2v.2h-.2z" fill-rule="evenodd"/>
<path d="M59.2 141.5l.8 1.1h-1.5z" fill-rule="evenodd"/>
<path d="M55.2 142.2l.8-.7v1.5z" fill-rule="evenodd"/>
</g>
<path d="M39.2 17.8h5.3v7.1h-5.3zM87.2 81.8h12.4v16h-12.4zM245.4 151.1h12.4v16h-12.4z" fill="none" stroke="#00f" stroke-width=".53"/>
<g fill="#f00" stroke="#f00" stroke-width=".17">
<path d="M44.5 19.6l.5-.6v1.1z"/>
<path d="M44.5 21.3l.5-.5v1.1z"/>
</g>
<text font-size="4.3" x="238.3" y="188.7">Tul Corporation</text>
<g font-size="4.1">
<text x="7.2" y="108.7">HDMI RX</text>
<text x="7.2" y="122.9">HDMI TX</text>
</g>
<g font-size="1.6">
<text x="7" y="8.2">HDMI_RX_5V0</text>
<text x="28.3" y="9.9">HDMI_RX_5V0</text>
<text x="78.6" y="6.4">VCC3V3</text>
<text x="37" y="22.7">4</text>
<text x="37" y="19.2">5</text>
<text x="45.7" y="19.2">1</text>
<text x="45.7" y="21">2</text>
<text x="45.7" y="22.7">3</text>
<text x="86.6" y="19.2">A</text>
<text x="93.7" y="19.2">C</text>
<text x="169.3" y="34.8">VCC3V3</text>
<text x="33.3" y="40.5">17</text>
<text x="33.3" y="38.7">18</text>
<text x="33.3" y="37">19</text>
<text x="69.4" y="39.5">HDMI_RX_5V0</text>
<text x="33.3" y="47.6">13</text>
<text x="33.3" y="45.8">14</text>
<text x="33.3" y="44.1">15</text>
<text x="33.3" y="42.3">16</text>
<text x="16.3" y="53">H4</text>
<text x="33.3" y="53">10</text>
<text x="33.3" y="51.2">11</text>
<text x="33.3" y="49.4">12</text>
<text x="16.3" y="58.3">H1</text>
<text x="16.3" y="56.5">H2</text>
<text x="16.3" y="54.7">H3</text>
<text x="33.3" y="58.3">7</text>
<text x="33.3" y="56.5">8</text>
<text x="33.3" y="54.7">9</text>
<text x="33.3" y="65.4">3</text>
<text x="33.3" y="63.6">4</text>
<text x="33.3" y="61.8">5</text>
<text x="33.3" y="60.1">6</text>
<text x="33.3" y="69">1</text>
<text x="33.3" y="67.2">2</text>
<text x="66.2" y="74">VCC3V3</text>
<text x="114.2" y="72.2">HDMI_RX_5V0</text>
<text x="85" y="83.2">1</text>
<text x="100.9" y="83.2">8</text>
<text x="85" y="86.7">2</text>
<text x="100.9" y="86.7">7</text>
<text x="260" y="88.2">VCC5V0</text>
<text x="85" y="90.3">3</text>
<text x="85" y="93.9">4</text>
<text x="100.9" y="90.3">6 HDMI_RX_SCL_LS</text>
<text x="100.9" y="93.9">5</text>
<text x="262.8" y="93" transform="rotate(-90 262.8 93)">A</text>
<text x="262.8" y="100.2" transform="rotate(-90 262.8 100.2)">C</text>
<text x="91.6" y="104.4">TSSOP8</text>
<text x="249.3" y="107.7">HDMI_TX_5V0</text>
<text x="53.7" y="122">VCC3V3</text>
<text x="107.1" y="125.5">VCC3V3</text>
<text x="171.1" y="120.2">VCC5V0</text>
<text x="185.3" y="120.2">VCC3V3</text>
<text x="188.1" y="125" transform="rotate(-90 188.1 125)">1</text>
<text x="201.3" y="120.2">HDMI_TX_5V0</text>
<text x="184.6" y="129.4">2</text>
<text x="195.1" y="129.4">3</text>
<text x="56.6" y="137.4" transform="rotate(-90 56.6 137.4)">3</text>
<text x="115.1" y="138.3">A</text>
<text x="122.2" y="138.3">C</text>
<text x="224.4" y="141.5">VCC1V8</text>
<text x="272.4" y="141.5">HDMI_TX_5V0</text>
<text x="56.6" y="148" transform="rotate(-90 56.6 148)">2</text>
<text x="160.4" y="155.7">VCC3V3</text>
<text x="243.3" y="152.5">1</text>
<text x="259.1" y="152.5">8</text>
<text x="24.4" y="161.4">17</text>
<text x="24.4" y="159.6">18 HDMI_TX_5V0</text>
<text x="24.4" y="157.9">19</text>
<text x="243.3" y="156.1">2</text>
<text x="243.3" y="159.6">3</text>
<text x="259.1" y="156.1">7</text>
<text x="259.1" y="159.6">6</text>
<text x="24.4" y="166.8">14</text>
<text x="24.4" y="165">15</text>
<text x="24.4" y="163.2">16</text>
<text x="243.3" y="163.2">4</text>
<text x="259.1" y="163.2">5</text>
<text x="7.4" y="173.9">H4</text>
<text x="24.4" y="173.9">10</text>
<text x="24.4" y="172.1">11</text>
<text x="24.4" y="170.3">12</text>
<text x="24.4" y="168.5">13</text>
<text x="7.4" y="179.2">H1</text>
<text x="7.4" y="177.4">H2</text>
<text x="7.4" y="175.6">H3</text>
<text x="24.4" y="179.2">7</text>
<text x="24.4" y="177.4">8</text>
<text x="24.4" y="175.6">9</text>
<text x="24.4" y="184.5">4</text>
<text x="24.4" y="182.8">5</text>
<text x="24.4" y="181">6</text>
<text x="24.4" y="189.9">1</text>
<text x="24.4" y="188.1">2</text>
<text x="24.4" y="186.3">3</text>
<text x="238.3" y="191.7">7F-7,NO.79, HSIN TAI WU RD. SEC 1,</text>
<text x="233.3" y="197.2">Title</text>
<text x="238.3" y="193.5">HSI-CHIH, TAIPEI HSIEN, TAIWAN 221</text>
<text x="238.3" y="195.3">TEL: +886 2 8698 3000</text>
<text x="264.8" y="195.3">FAX: +886 2 8698 3456</text>
<text x="233.3" y="200.7">Size</text>
<text x="234.7" y="202.3">A3</text>
<text x="240.1" y="200.6">Document Number</text>
<text x="254.3" y="202.3">PYNQ-Z2</text>
<text x="254.3" y="198.8">HDMI</text>
<text x="286.3" y="200.6">Rev</text>
<text x="288.1" y="202.3">R10</text>
<text x="233.3" y="204.1">Date:</text>
<text x="240.8" y="204.1">Tuesday, January 09, 2018</text>
<text x="263.5" y="204.1">Sheet</text>
<text x="273.9" y="204.1">6</text>
<text x="279.2" y="204.1">of</text>
<text x="286.3" y="204.1">15</text>
</g>
<g font-size="1.6" fill="#000080">
<text x="14.3" y="13.9">C119</text>
<text x="14.3" y="16">0.1uF</text>
<text x="40.6" y="17.4">Q7</text>
<text x="83.6" y="12.1">R136</text>
<text x="83.6" y="14.2">27k</text>
<text x="83.6" y="16.4">1%</text>
<text x="88.9" y="16.5">D1</text>
<text x="14.3" y="18.1">16V</text>
<text x="49.8" y="19.2">R299</text>
<text x="55.2" y="19.2">1K /X1%</text>
<text x="88.9" y="23.8">SS14-L</text>
<text x="36.9" y="26.3">NC7SZ125M5X</text>
<text x="19.6" y="34.3">HDMI_IN</text>
<text x="40.9" y="37">R138</text>
<text x="46.3" y="37">1K</text>
<text x="49.8" y="37">1%HDMI_RX_HPD_R</text>
<text x="60.5" y="42.3">C24</text>
<text x="60.5" y="44.5">0.1uF</text>
<text x="60.5" y="46.6">16V</text>
<text x="99.6" y="45.9">R139</text>
<text x="110.3" y="45.9">R140</text>
<text x="120.9" y="45.9">R141</text>
<text x="131.6" y="45.9">R142</text>
<text x="142.3" y="45.9">R143</text>
<text x="152.9" y="45.9">R144</text>
<text x="163.6" y="45.9">R145</text>
<text x="174.3" y="45.9">R146</text>
<text x="99.6" y="48">150 /x</text>
<text x="99.6" y="50.1">1%</text>
<text x="110.3" y="48">150 /X</text>
<text x="110.3" y="50.1">1%</text>
<text x="120.9" y="48">150 /X</text>
<text x="120.9" y="50.1">1%</text>
<text x="131.6" y="48">150 /X</text>
<text x="131.6" y="50.1">1%</text>
<text x="142.3" y="48">150 /X</text>
<text x="142.3" y="50.1">1%</text>
<text x="152.9" y="48">150 /X</text>
<text x="152.9" y="50.1">1%</text>
<text x="163.6" y="48">150 /X</text>
<text x="163.6" y="50.1">1%</text>
<text x="174.3" y="48">150 /X</text>
<text x="174.3" y="50.1">1%</text>
<text x="17.1" y="70.8">R147</text>
<text x="17.1" y="72.9">0</text>
<text x="19.6" y="73.6">HDMI_19H</text>
<text x="65.8" y="83.2">R150</text>
<text x="71.2" y="83.2">R151</text>
<text x="88.4" y="80.7">U7</text>
<text x="112.1" y="81.4">R152</text>
<text x="112.1" y="83.2">200K</text>
<text x="119.2" y="79.7">R148</text>
<text x="119.2" y="81.8">1.5K</text>
<text x="119.2" y="83.9">1%</text>
<text x="126.3" y="79.7">R149</text>
<text x="126.3" y="81.8">1.5K</text>
<text x="126.3" y="83.9">1%</text>
<text x="65.8" y="85.3">1K</text>
<text x="65.8" y="87.5">1%</text>
<text x="71.2" y="85.3">1K</text>
<text x="71.2" y="87.5">1%</text>
<text x="112.1" y="85">5%</text>
<text x="266" y="95.7">D3</text>
<text x="76.5" y="97.4">C25</text>
<text x="76.5" y="99.6">0.1uF</text>
<text x="76.5" y="101.7">16V</text>
<text x="88.6" y="99.9">NXP_GTL2002GM</text>
<text x="112.1" y="97.4">C26</text>
<text x="112.1" y="99.6">0.1uF</text>
<text x="112.1" y="101.7">16V</text>
<text x="266" y="97.8">SS14-L</text>
<text x="266" y="104.5">PS1</text>
<text x="266" y="106.7">SMD1812P110TF</text>
<text x="266" y="108.8">1.1A</text>
<text x="265" y="115.2">C29</text>
<text x="265" y="117.3">0.1uF</text>
<text x="265" y="119.5">16V</text>
<text x="59.8" y="129.4">R158</text>
<text x="59.8" y="131.6">4.7K</text>
<text x="112.1" y="131.2">R159</text>
<text x="45.2" y="138">2N7002-L</text>
<text x="49.3" y="135.8">Q8</text>
<text x="59.8" y="133.7">5%</text>
<text x="112.1" y="133.4">27k</text>
<text x="112.1" y="135.5">1%</text>
<text x="117.4" y="135.7">D2</text>
<text x="186.7" y="134.8">2N7002-L /X</text>
<text x="190.8" y="136.9">Q20</text>
<text x="37.4" y="143.7">R160</text>
<text x="44.5" y="143.7">10K 1% 1</text>
<text x="117.4" y="142.9">SS14-L</text>
<text x="37.4" y="149">R161</text>
<text x="44.5" y="149">10K 1%</text>
<text x="277.4" y="149">R156</text>
<text x="284.5" y="149">R157</text>
<text x="10.7" y="155.2">HDMI_OUT</text>
<text x="224.1" y="152.5">R153</text>
<text x="224.1" y="154.7">1K</text>
<text x="229.4" y="152.5">R154</text>
<text x="229.4" y="154.7">1K</text>
<text x="246.7" y="150.1">U8</text>
<text x="270.3" y="150.8">R155</text>
<text x="270.3" y="152.5">200K</text>
<text x="270.3" y="154.3">5%</text>
<text x="277.4" y="151.1">1.5K</text>
<text x="277.4" y="153.3">1%</text>
<text x="284.5" y="151.1">1.5K</text>
<text x="284.5" y="153.3">1%</text>
<text x="224.1" y="156.8">1%</text>
<text x="229.4" y="156.8">1%</text>
<text x="234.7" y="166.8">C27</text>
<text x="270.3" y="166.8">C28</text>
<text x="90.7" y="168.6">R162</text>
<text x="90.7" y="170.3">49.9</text>
<text x="90.7" y="172.1">5%</text>
<text x="101.4" y="168.6">R163</text>
<text x="101.4" y="170.3">49.9</text>
<text x="101.4" y="172.1">5%</text>
<text x="112.1" y="168.6">R164</text>
<text x="112.1" y="170.3">49.9</text>
<text x="112.1" y="172.1">5%</text>
<text x="122.7" y="168.6">R165</text>
<text x="122.7" y="170.3">49.9</text>
<text x="122.7" y="172.1">5%</text>
<text x="133.4" y="168.6">R166</text>
<text x="133.4" y="170.3">49.9</text>
<text x="133.4" y="172.1">5%</text>
<text x="144.1" y="168.6">R167</text>
<text x="144.1" y="170.3">49.9</text>
<text x="144.1" y="172.1">5%</text>
<text x="154.7" y="168.6">R168</text>
<text x="154.7" y="170.3">49.9</text>
<text x="154.7" y="172.1">5%</text>
<text x="165.4" y="168.6">R169</text>
<text x="165.4" y="170.3">49.9</text>
<text x="165.4" y="172.1">5%</text>
<text x="234.7" y="168.9">0.1uF</text>
<text x="234.7" y="171">16V</text>
<text x="246.8" y="169.3">NXP_GTL2002GM</text>
<text x="270.3" y="168.9">0.1uF</text>
<text x="270.3" y="171">16V</text>
<text x="8.2" y="191.7">R170</text>
<text x="8.2" y="193.8">0</text>
<text x="10.7" y="194.5">HDMI_19H</text>
</g>
<g font-size="1.6" fill="#f00">
<text x="21.7" y="22.8">HDMI_RX_HPD_R</text>
<text x="60.9" y="21.5">HDMI_RX_HPD</text>
<text x="74" y="21.5">11</text>
<text x="96.4" y="19.2">HDMI_RX_CEC</text>
<text x="112.9" y="19.9">HDMI_RX_CEC</text>
<text x="126.1" y="19.9">11</text>
<text x="36" y="42.3">HDMI_RX_SDA_LS</text>
<text x="36" y="44.1">HDMI_RX_SCL_LS</text>
<text x="37.7" y="47.6">HDMI_RX_CEC</text>
<text x="181.8" y="54.8">HDMI_RX_CLK_N</text>
<text x="181.8" y="56.5">HDMI_RX_CLK_P</text>
<text x="181.8" y="58.3">HDMI_RX_D0_N</text>
<text x="197.8" y="55.3">HDMI_RX_CLK_N</text>
<text x="197.8" y="57.1">HDMI_RX_CLK_P</text>
<text x="197.8" y="58.8">HDMI_RX_D0_N</text>
<text x="211.6" y="58.8">11</text>
<text x="212.5" y="57.1">11</text>
<text x="212.7" y="55.3">11</text>
<text x="13.9" y="65.4" transform="rotate(-90 13.9 65.4)">HDMI_GND_I</text>
<text x="181.8" y="60.1">HDMI_RX_D0_P</text>
<text x="181.8" y="61.9">HDMI_RX_D1_N</text>
<text x="181.8" y="63.6">HDMI_RX_D1_P</text>
<text x="181.8" y="65.4">HDMI_RX_D2_N</text>
<text x="197.8" y="60.6">HDMI_RX_D0_P</text>
<text x="197.8" y="62.4">HDMI_RX_D1_N</text>
<text x="197.8" y="64.2">HDMI_RX_D1_P</text>
<text x="197.8" y="66">HDMI_RX_D2_N</text>
<text x="211.4" y="60.6">11</text>
<text x="211.4" y="64.2">11</text>
<text x="211.6" y="62.4">11</text>
<text x="211.6" y="66">11</text>
<text x="181.8" y="67.2">HDMI_RX_D2_P</text>
<text x="197.8" y="67.7">HDMI_RX_D2_P</text>
<text x="211.4" y="67.7">11</text>
<text x="34" y="91">11</text>
<text x="34" y="94.6">11</text>
<text x="37.2" y="91">HDMI_RX_SCL</text>
<text x="37.2" y="94.6">HDMI_RX_SDA</text>
<text x="53.7" y="90.3">HDMI_RX_SCL</text>
<text x="53.7" y="93.9">HDMI_RX_SDA</text>
<text x="103.5" y="93.9">HDMI_RX_SDA_LS</text>
<text x="65.3" y="134.8">HDMI_TX_HPDN</text>
<text x="82.2" y="135.3">HDMI_TX_HPDN</text>
<text x="96.2" y="135.3">11</text>
<text x="124.9" y="138.3">HDMI_TX_CEC</text>
<text x="141.4" y="139">HDMI_TX_CEC</text>
<text x="154.2" y="139">11</text>
<text x="192.2" y="160.4">10</text>
<text x="195.4" y="160.4">HDMI_TX_SCL</text>
<text x="261.8" y="159.7">HDMI_TX_SCL_LS</text>
<text x="27.1" y="163.2">HDMI_TX_SDA_LS</text>
<text x="27.1" y="165">HDMI_TX_SCL_LS</text>
<text x="192.2" y="163.9">10</text>
<text x="195.4" y="163.9">HDMI_TX_SDA</text>
<text x="263.5" y="163.2">HDMI_TX_SDA_LS</text>
<text x="28.8" y="168.6">HDMI_TX_CEC</text>
<text x="172.9" y="175.7">HDMI_TX_CLK_N</text>
<text x="172.9" y="177.4">HDMI_TX_CLK_P</text>
<text x="172.9" y="179.2">HDMI_TX_D0_N</text>
<text x="188.9" y="176.2">HDMI_TX_CLK_N</text>
<text x="188.9" y="178">HDMI_TX_CLK_P</text>
<text x="188.9" y="179.7">HDMI_TX_D0_N</text>
<text x="202.4" y="179.7">11</text>
<text x="203.3" y="178">11</text>
<text x="203.4" y="176.2">11</text>
<text x="5" y="182.8" transform="rotate(-90 5 182.8)">HDMI_GND_O</text>
<text x="172.9" y="181">HDMI_TX_D0_P</text>
<text x="172.9" y="182.8">HDMI_TX_D1_N</text>
<text x="172.9" y="184.6">HDMI_TX_D1_P</text>
<text x="188.9" y="181.5">HDMI_TX_D0_P</text>
<text x="188.9" y="183.3">HDMI_TX_D1_N</text>
<text x="188.9" y="185.1">HDMI_TX_D1_P</text>
<text x="202.2" y="181.5">11</text>
<text x="202.2" y="185.1">11</text>
<text x="202.4" y="183.3">11</text>
<text x="172.9" y="186.3">HDMI_TX_D2_N</text>
<text x="172.9" y="188.1">HDMI_TX_D2_P</text>
<text x="188.9" y="186.9">HDMI_TX_D2_N</text>
<text x="188.9" y="188.6">HDMI_TX_D2_P</text>
<text x="202.2" y="188.6">11</text>
<text x="202.4" y="186.9">11</text>
</g>
<g font-size="1.6" fill="#00f">
<text x="22.6" y="44.2" transform="rotate(180 22.6 44.2)">18</text>
<text x="30.4" y="42.8" transform="rotate(180 30.4 42.8)">19</text>
<text x="22.3" y="61.6" transform="rotate(180 22.3 61.6)">2</text>
<text x="30.1" y="62.9" transform="rotate(180 30.1 62.9)">1</text>
<text x="30.8" y="66.4" transform="rotate(180 30.8 66.4)">HDMI A TYPE</text>
<text x="187.2" y="130" transform="rotate(90 187.2 130)">S</text>
<text x="189.8" y="126.4" transform="rotate(90 189.8 126.4)">G</text>
<text x="192.5" y="130" transform="rotate(90 192.5 130)">D</text>
<text x="53.5" y="142.6">G</text>
<text x="57.1" y="139.9">D</text>
<text x="57.1" y="145.3">S</text>
<text x="13.7" y="165.1" transform="rotate(180 13.7 165.1)">18</text>
<text x="21.5" y="163.7" transform="rotate(180 21.5 163.7)">19</text>
<text x="13.4" y="182.5" transform="rotate(180 13.4 182.5)">2</text>
<text x="21.2" y="183.8" transform="rotate(180 21.2 183.8)">1</text>
<text x="21.9" y="187.3" transform="rotate(180 21.9 187.3)">HDMI A TYPE</text>
</g>
<g font-size="1.6" fill="#004080">
<text x="88" y="84.3">GND</text>
<text x="88" y="87.8">SREF</text>
<text x="94.3" y="84.3">GREF</text>
<text x="94.3" y="87.8">DREF</text>
<text x="88" y="91.4">S1</text>
<text x="88" y="95">S2</text>
<text x="96.7" y="91.4">D1</text>
<text x="96.7" y="95">D2</text>
<text x="246.3" y="153.6">GND</text>
<text x="252.5" y="153.6">GREF</text>
<text x="246.3" y="157.2">SREF</text>
<text x="246.3" y="160.7">S1</text>
<text x="252.6" y="157.2">DREF</text>
<text x="254.9" y="160.7">D1</text>
<text x="246.3" y="164.3">S2</text>
<text x="254.9" y="164.3">D2</text>
</g>
<g font-size="1.3">
<text x="30.8" y="1.3">5</text>
<text x="88.9" y="1.3">4</text>
<text x="147" y="1.3">3</text>
<text x="205" y="1.3">2</text>
<text x="263.1" y="1.3">1</text>
<text x=".5" y="28.4">D</text>
<text x="292.6" y="28.4">D</text>
<text x=".5" y="79.5">C</text>
<text x="292.6" y="79.5">C</text>
<text x=".5" y="130.6">B</text>
<text x="292.6" y="130.6">B</text>
<text x=".5" y="181.7">A</text>
<text x="292.6" y="181.7">A</text>
<text x="30.8" y="207.4">5</text>
<text x="88.9" y="207.4">4</text>
<text x="147" y="207.4">3</text>
<text x="205" y="207.4">2</text>
<text x="263.1" y="207.4">1</text>
</g>
<g font-size=".9" fill="#00f">
<text x="40" y="19.2">VCC</text>
<text x="41.8" y="24.2">GND</text>
</g>
</svg>
